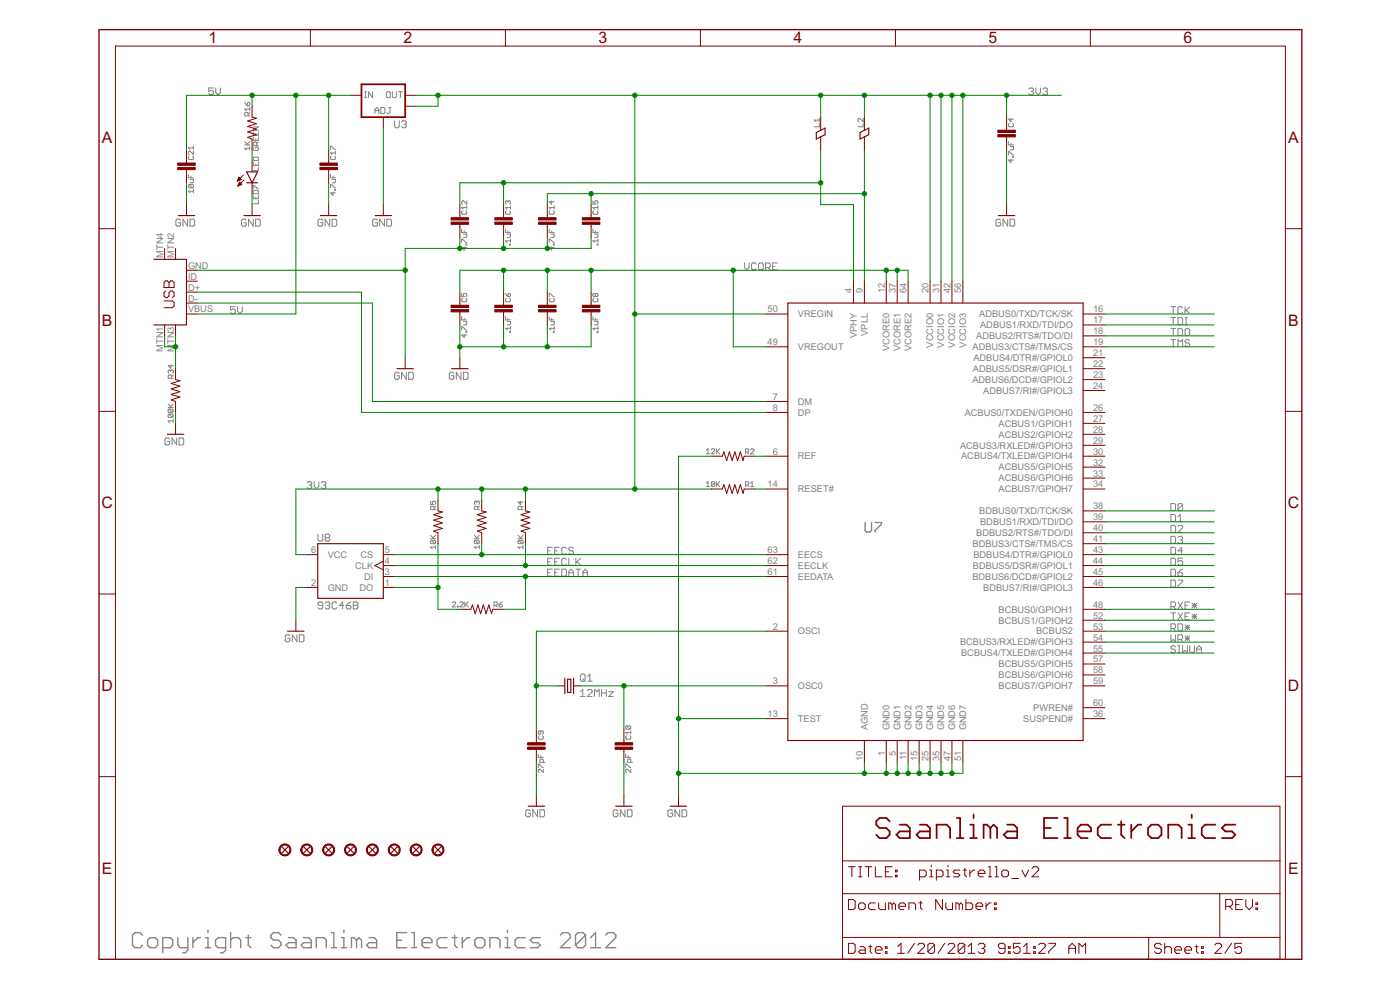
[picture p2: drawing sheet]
<svg xmlns="http://www.w3.org/2000/svg" width="420mm" height="297mm" viewBox="0 0 420 297" stroke-linecap="round" stroke-linejoin="round" font-family="sans-serif">
<g fill="none" stroke="#808080" stroke-width=".4">
<path d="M259.6 156.8v2.4l.5 .4h1l.5-.4v-2.4M262.6 156.8h2v.4l-2 2v.4M62.4 279.1v.7M69.2 279.8v4.6M99.4 279.8h.8v4.6M103.2 279.1v.7M122.1 279.8h-3v4.6h3M123.6 279.8h.8v4.6M152.3 279.1v.7M42.8 280.6l-.8-.8h-1.5l-.7 .8v3l.7 .8h1.5l.8-.8M45 281.3h1.6l.7 .8v1.5l-.7 .8h-1.6l-.7-.8v-1.5zM48.8 284.4h2.3l.7-.8v-1.5l-.7-.8h-2.3v4.6"/>
<path d="M53.4 281.3v2.3l.7 .8h2.3M56.4 281.3v3.8l-.8 .8h-.7M57.9 281.3v3.1M60.2 281.3h-.8l-1.5 1.5M61.7 284.4h1.5M61.7 281.3h.7v3.1M67.7 284.4h-2.3l-.7-.8v-1.5l.7-.8h2.3v3.8l-.7 .8h-.8M69.2 282.1l.8-.8h1.5l.7 .8v2.3M73.7 281.3h1.6M74.5 280.6v3l.8 .8M84.3 280.6l-.7-.8h-1.5l-.8 .8v.7l.8 .8h1.5l.7 .7v.8l-.7 .8h-1.5l-.8-.8M86.6 281.3h1.5l.8 .8v2.3h-2.3l-.8-.8 .8-.8h2.3"/>
<path d="M91.1 281.3h1.5l.8 .8v2.3h-2.3l-.7-.8 .7-.8h2.3M94.9 284.4v-3.1h2.3l.7 .8v2.3M99.4 284.4h1.5M102.5 284.4h1.5M102.5 281.3h.7v3.1M107 282.1l-.8-.8h-.7v3.1M107 282.1v2.3M107 282.1l.7-.8 .8 .8v2.3M110.8 281.3h1.5l.7 .8v2.3h-2.2l-.8-.8 .8-.8h2.2M119.1 282.1h1.5M123.6 284.4h1.5M126.6 282.8h3v-.7l-.7-.8h-1.5l-.8 .8v1.5l.8 .8h1.5"/>
<path d="M134.2 281.3h-2.3l-.7 .8v1.5l.7 .8h2.3M135.7 281.3h1.5M136.4 280.6v3l.8 .8M138.7 281.3v3.1M141 281.3h-.8l-1.5 1.5M142.5 282.1l.8-.8h1.5l.7 .8v1.5l-.7 .8h-1.5l-.8-.8zM147 284.4v-3.1h2.3l.8 .8v2.3M151.6 284.4h1.5M151.6 281.3h.7v3.1M157.6 281.3h-2.3l-.7 .8v1.5l.7 .8h2.3M162.1 281.3h-2.2l-.8 .8 .8 .7h1.5l.7 .8-.7 .8h-2.3M168.2 280.6l.7-.8h1.5l.8 .8v.7l-3 3.1h3"/>
<path d="M175.7 280.6l-.7-.8h-1.5l-.8 .8v3M175.7 280.6v3l-.7 .8h-1.5l-.8-.8M175.7 280.6l-3 3M177.2 284.4h3.1M177.2 281.3l1.6-1.5v4.6M181.8 280.6l.7-.8h1.5l.8 .8v.7l-3 3.1h3"/>
</g>
<g fill="none" stroke="#808080" stroke-width=".3">
<path d="M64 26.4h-1.4v1l.7-.3h.4l.3 .3v.7l-.3 .4h-.7l-.4-.4M64.7 26.4v1.4l.7 .7 .7-.7v-1.4M73.5 30.7l.7 1M74.2 31l.5-.3 .3 .3v.5l-.3 .2h-.5zM74.5 34.8v-.8l-.3-.3h-.5l-.2 .3v.8h1.5M75 32.2v1.1M75 33.7l-.5 .5M75 32.7h-1.5l.5 .6M76 39.6v1h1.5v-1M76 38.1h1.5l-1.5 1h1.5M109.4 29.3h.6M109.4 27.5h.6"/>
<path d="M109.7 27.5v1.8M111.8 27.5v1.8l-1.2-1.8v1.8M112.5 34.1v-1.2l.6-.6 .6 .6v1.2M112.5 33.2h1.2M114.3 32.3h.9l.3 .3v1.2l-.3 .3h-.9zM116 27.8l.2-.3h.6l.3 .3v1.2l-.3 .3h-.6l-.2-.3zM116.7 32.3h.6M117 32.3v1.5l-.3 .3-.6-.3M117.8 27.5v1.5l.2 .3h.7l.3-.3v-1.5M118.4 36.2v1.8l.4 .3h.7l.3-.3v-1.8M119.6 27.5h1.2M120.2 27.5v1.8"/>
<path d="M120.5 36.6l.4-.4h.7l.3 .4v.3l-.3 .4M121.2 37.3h.4M121.6 37.3l.3 .3v.4l-.3 .3h-.7l-.4-.3M245.9 37v1h-1.5M245.9 35.5v1M245.9 36h-1.5l.5 .5M259 37v1h-1.5M259 35.5v1l-1-1-.5 .3v.5l.3 .2M302.9 37l-.3 .3v.5l.3 .2h1l.2-.2-.2-.8M303.4 35.5v1l-.8-.7h1.5M308.7 26.7l.4-.3h.7l.4 .3v.4l-.4 .3M309.5 27.4h.3"/>
<path d="M309.8 27.4l.4 .4v.3l-.4 .4h-.7l-.4-.4M310.9 26.4v1.4l.7 .7 .7-.7v-1.4M313 26.7l.3-.3h.7l.4 .3v.4l-.4 .3M313.7 27.4h.3M314 27.4l.4 .4v.3l-.4 .4h-.7l-.3-.4M56.5 52.3v1h1.5M56.8 55.4h1l.2 .2v.5l-.2 .2M56.8 55.4l-.3 .2 .3 .7h1M56.8 46.9l-.3 .2 .3 .8h1l.2-.3v-.5l-.2-.2M56.8 55.4l1 .9M57 53.8h1v.8l-.2 .2h-.8M57.3 52.8v.5"/>
<path d="M58 57.4h-1.5l.5 .5M58 43.9v1M58 45.4v1l-1-1-.5 .2 .3 .8M58 56.9v1M58 44.4h-1.5l.5 .5M73.4 43.5h1.5M73.4 42.5l1 1M74.9 44.5h-1.5l.5 .5M74.9 44v1M74.9 42.5l-.7 .7M76 41.1v1h1.5v-1M76 47.4l.3-.3h1l.2 .3v.7h-1.5z"/>
<path d="M76 48.6v1.1h1.5v-1.1M76 58.6v1h1.5v-1M76 56.6v-1l1.5 1M76.3 57.1h1l.2 .3v.7h-1.5v-.7zM76.3 44.1l-.3 .3v.5l.3 .2h1l.2-.2v-.5l-.2-.3h-.5v.5M76.8 40.1v.5M76.8 41.6v.5M76.8 49.1v.6M76.8 59.1v.5M77 43.6v-.7l-.2-.3h-.5l-.3 .3v.7h1.5M77.5 50.2v1h-1.5M77.5 42.6l-.5 .5"/>
<path d="M99.2 44.9v-1l1.5 1M99.2 52.3v1h1.5M99.2 56.3v-.9l1.5 .9M99.4 46.9l-.2 .2v.5l.2 .3h1l.3-.3v-.5l-.3-.2M99.7 53.8h1v.8l-.3 .2h-.7M99.9 57.6v1l-.7-.7h1.5M99.9 52.8v.5M100.4 56.9h.3v.2h-.3zM100.7 45.4v1M100.7 45.9h-1.5l.5 .5M302.6 42.5v1h1.5M302.6 46.5v-1l1.5 1"/>
<path d="M303.1 44h1v.7l-.2 .3h-.8M303.4 47.8v1l-.8-.8h1.5M303.4 43v.5M303.9 47h.2v.3h-.2zM54.2 66.1l-.4-.3h-.7l-.3 .3v1.4l.3 .4h.7l.4-.4v-.7h-.7M56.3 65.8v2.1l-1.4-2.1v2.1M57 65.8h1.1l.3 .3v1.4l-.3 .4h-1.1zM73.9 66.1l-.4-.3h-.7l-.3 .3v1.4l.3 .4h.7l.4-.4v-.7h-.7M76 65.8v2.1l-1.4-2.1v2.1M76.7 65.8h1.1l.3 .3v1.4l-.3 .4h-1.1zM77.5 60.1v1.1h-1.5M96.9 66.1l-.4-.3h-.7l-.4 .3v1.4l.4 .4h.7l.4-.4v-.7h-.8"/>
<path d="M99 65.8v2.1l-1.4-2.1v2.1M99.7 65.8h1l.4 .3v1.4l-.4 .4h-1zM113.3 66.1l-.4-.3h-.7l-.4 .3v1.4l.4 .4h.7l.4-.4v-.7h-.7M115.4 65.8v2.1l-1.4-2.1v2.1M116.1 65.8h1l.4 .3v1.4l-.4 .4h-1zM138.6 68.7v1h1.5M138.6 72.7v-.9l1.5 .9M138.8 63.3l-.2 .2v.5l.2 .3h1l.3-.3v-.5l-.3-.2M139.1 70.2h1v.8l-.3 .2h-.7M139.3 69.2v.5M139.3 74v1l-.7-.7h1.5M139.8 73.3h.3v.2h-.3z"/>
<path d="M140.1 60.3v1l-1-1-.5 .2v.5l.2 .3M140.1 61.8v1M140.1 62.3h-1.5l.5 .5M151.7 68.7v1h1.5M151.9 63.3l-.2 .2 .2 .8h1.1l.2-.3v-.5l-.2-.2M152.2 70.2h1v.8l-.2 .2h-.8M152.4 60.5l.3-.2 .5 .2v.5l-.2 .3M152.4 60.5l-.2-.2-.5 .2v.5l.2 .3M152.4 60.5v.3M152.4 69.2v.5M153 73.3h.2v.2h-.2zM153.2 61.8v1"/>
<path d="M153.2 71.8v.9M153.2 72.3h-1.5l.5 .4M153.2 62.3h-1.5l.5 .5M164.8 68.7v1h1.5M164.8 72.7v-.9l1.5 .9M165.1 63.3l-.3 .2v.5l.3 .3h1l.2-.3v-.5l-.2-.2M165.3 70.2h1v.8l-.2 .2h-.8M165.6 60.3v1l-.8-.8h1.5M165.6 69.2v.5M165.6 74v1l-.8-.7h1.5M166.1 73.3h.2v.2h-.2zM166.3 61.8v1"/>
<path d="M166.3 62.3h-1.5l.5 .5M177.9 60.3v1h.8l-.2-.8 .2-.2h.5l.3 .2v.5l-.3 .3M177.9 68.7v1h1.6M178.2 63.3l-.3 .2v.5l.3 .3h1l.3-.3v-.5l-.3-.2M178.5 70.2h1v.8l-.3 .2h-.7M178.7 69.2v.5M179.2 73.3h.3v.2h-.3zM179.5 61.8v1M179.5 71.8v.9M179.5 72.3h-1.6l.6 .4M179.5 62.3h-1.6l.6 .5M223.4 78.9v1.4l.7 .7 .7-.7v-1.4"/>
<path d="M226.9 79.2l-.3-.3h-.7l-.3 .3v1.4l.3 .4h.7l.3-.4M228 78.9h.7l.4 .3v1.4l-.4 .4h-.7l-.4-.4v-1.4zM231.9 79.9h.7M233.3 78.9h-1.4v2.1h1.4M300.3 66.1l-.3-.3h-.7l-.4 .3v1.4l.4 .4h.7l.3-.4v-.7h-.7M302.4 65.8v2.1l-1.4-2.1v2.1M303.1 65.8h1.1l.3 .3v1.4l-.3 .4h-1.1zM70.6 92h-1.4v1.1l.7-.4h.4l.3 .4v.7l-.3 .3h-.7l-.4-.3M71.3 92v1.4l.7 .7 .7-.7v-1.4M138.6 88v1h.7l-.2-.5 .2-.5 .8 .3v.5l-.3 .2M138.6 95v1h1.5M138.6 99v-1l1.5 1"/>
<path d="M138.8 89.5l-.2 .3v.5l.2 .3h1l.3-.3v-.5l-.3-.3M139.1 96.5h1v.7l-.3 .3h-.7M139.3 95.5v.5M139.8 99.5h.3v.3h-.3zM151.7 95v1h1.5M151.7 88l.7 1M151.9 89.5l-.2 .3 .2 .8h1.1l.2-.3v-.5l-.2-.3M152.2 96.5h1v.7l-.2 .3h-.8M152.4 88.3l.6-.3 .2 .3v.5l-.2 .2h-.6zM152.4 95.5v.5M153 99.5h.2v.3h-.2zM153.2 98v1"/>
<path d="M153.2 98.5h-1.5l.5 .5M164.8 95v1h1.5M164.8 89v-1l1.5 1M165.1 89.5l-.3 .3v.5l.3 .3h1l.2-.3v-.5l-.2-.3M165.3 96.5h1v.7l-.2 .3h-.8M165.6 95.5v.5M166.1 99.5h.2v.3h-.2zM166.3 98.5h-1.5l.5 .5M166.3 98v1M177.9 95v1h1.6M178.2 89.5l-.3 .3v.5l.3 .3h1l.3-.3v-.5l-.3-.3M178.5 96.5h1v.7l-.3 .3h-.7"/>
<path d="M178.7 88.3l.2-.3 .6 .3v.5l-.3 .2-.5-.2M178.7 88.3l-.2-.3-.6 .3v.5l.3 .2 .5-.2M178.7 88.3v.5M178.7 95.5v.5M179.2 99.5h.3v.3h-.3zM179.5 98.5h-1.6l.6 .5M179.5 98v1M229.8 80.3h1l.4-.4v-.7l-.4-.3h-1v2.1M230.5 80.3l.7 .7M351.4 92h1.4M351.4 95.3h1.4M351.4 98.6h1.4"/>
<path d="M352.1 92v2.1M352.1 95.3v2.1M352.1 98.6v2.1M353.5 95.3h1.1l.3 .4v1.3l-.3 .4h-1.1zM353.5 98.6h1.1l.3 .3v1.4l-.3 .4h-1.1zM354.9 92.4l-.3-.4h-.7l-.4 .4v1.4l.4 .3h.7l.3-.3M355.6 92v2.1M355.6 95.3h.7M355.6 97.4h.7M356 98.6h.7l.3 .3v1.4l-.3 .4h-.7l-.4-.4v-1.4zM356 93.1l1 1M356 95.3v2.1"/>
<path d="M357 92l-1.4 1.4M51.2 111.3l.3-.3 .5 .3v.4l-.2 .3M51.2 111.3l-.2-.3-.5 .3v.4l.2 .3M51.2 109.5v1l-.7-.8h1.5M51.2 111.3v.2M51.5 113.5v-.7l-.3-.3h-.5l-.2 .3v.7h1.5M52 112.5l-.5 .5M119.8 112.1l-.3-.4h-.7l-.4 .4v1.4l.4 .3h.7l.3-.3v-.7h-.7M121.9 111.7v2.1l-1.4-2.1v2.1M122.6 111.7h1.1l.4 .4v1.4l-.4 .3h-1.1zM136.2 112.1l-.3-.4h-.7l-.4 .4v1.4l.4 .3h.7l.3-.3v-.7h-.7M138.3 111.7v2.1l-1.4-2.1v2.1"/>
<path d="M139.1 111.7h1l.4 .4v1.4l-.4 .3h-1zM139.3 100.3v1l-.7-.8h1.5M351.4 101.9h1.4M352.1 101.9v2.1M353.5 104v-2.1l.7 .7 .7-.7v2.1M357 102.2l-.3-.3h-.7l-.4 .7 .4 .3h.7l.3 .4v.3l-.3 .4h-.7l-.4-.4M50.5 122.2h1.5M50.5 121.2l1 1M50.7 122.7h1l.3 .3v.5l-.3 .3M50.7 124.2h1l.3 .3v.5l-.3 .3M50.7 124.2l-.2 .3v.5l.2 .3h1M50.7 122.7l-.2 .3v.5l.2 .3h1"/>
<path d="M50.7 124.2l1 1.1M50.7 122.7l1 1.1M50.9 131.7l-.3-.3h-.8l-.3 .3v1.4l.3 .4h.8l.3-.4v-.7h-.7M52 126.3h-1.5l.5 .5M52 125.8v1M52 121.2l-.8 .8M53 131.4v2.1l-1.4-2.1v2.1M53.7 131.4h1.1l.3 .3v1.4l-.3 .4h-1.1zM212 135.1l.5-.5v1.5M212 136.1h1M213.5 134.9l.2-.3h.5l.3 .3v.2l-1 1h1M215 134.6v1.5"/>
<path d="M215.2 135.4l.8 .7M216 134.6l-1 1.1M223.7 135.7h.8l.2-.3v-.5l-.2-.2h-.8v1.5M224.2 135.7l.5 .5M225.2 134.9l.3-.2h.5l.3 .2-1.1 1.3h1.1M92.2 144.9l.3-.4h.7l.4 .4v.3l-.4 .4M92.9 145.6h.3M93.2 145.6l.4 .3-.4 .7h-.7l-.3-.3M94.3 144.5v1.4l.7 .7 .7-.7v-1.4M96.4 144.9l.4-.4h.7l.3 .4v.3l-.3 .4M97.1 145.6h.4M97.5 145.6l.3 .3-.3 .7h-.7l-.4-.3"/>
<path d="M129.2 150.4v1h.8l-.2-.5 .2-.5h.5l.2 .2-.2 .8M130.3 152.9v-.8l-.3-.2-.8 .2v.8h1.5M130.7 151.9l-.4 .5M143.1 150.6l-.2-.2-.5 .2v.5l.2 .3M143.1 150.6l.3-.2 .5 .2v.5l-.3 .3M143.1 150.6v.3M143.4 152.9v-.8l-.3-.2-.7 .2v.8h1.5M143.9 151.9l-.5 .5M156.3 150.4v1l-.8-.8h1.5M156.5 152.9v-.8l-.2-.2-.8 .2v.8h1.5M157 151.9l-.5 .5M212 145l.5-.5v1.5"/>
<path d="M212 146h1M214.5 144.7v1.1l-.3 .2h-.5l-.2-.2M214.5 144.7l-.3-.2h-.5l-.2 .2v1.1M214.5 144.7l-1 1.1M215 144.5v1.5M215.2 145.2l.8 .8M216 144.5l-1 1M223.7 145.5h.8l.2-.2v-.5l-.2-.3h-.8v1.5M224.2 145.5l.5 .5M225.2 146h1.1M225.2 145l.5-.5v1.5M351.4 151.1h1.1l.3 .3v1.4l-.3 .4h-1.1z"/>
<path d="M351.4 154.4h1.1l.3 .3v1.4l-.3 .4h-1.1zM351.4 157.6h1.1l.3 .4v1.4l-.3 .3h-1.1zM353.5 158l.4-.4h.7l.3 .4v.3l-1.4 1.4h1.4M353.5 156.5h1.4M353.5 155.1l.7-.7v2.1M354.9 151.4l-.3-.3h-.7l-.4 .3v1.4M354.9 151.4v1.4l-.3 .4h-.7l-.4-.4M354.9 151.4l-1.4 1.4M95.4 160.3v1.7l.4 .4h.7l.4-.4v-1.7M97.9 161.3l-.3-.3v-.4l.3-.3h.7l.4 .3v.4l-.4 .3M97.9 161.3l-.3 .4v.3l.3 .4h.7l.4-.4v-.3l-.4-.4M97.9 161.3h.7"/>
<path d="M129.2 161.6h1.5M129.2 160.6l1 1M129.5 162.1l-.3 .3 .3 .7h1M129.5 162.1h1l.2 .3v.5l-.2 .2M129.5 162.1l1 1M130.7 164.1h-1.5l.5 .5M130.7 163.6v1M130.7 160.6l-.7 .8M142.3 161.6h1.5M142.3 160.6l1 1M142.6 162.1h1l.2 .3v.5l-.2 .2M142.6 162.1l-.3 .3v.5l.3 .2h1"/>
<path d="M142.6 162.1l1 1M143.8 164.1h-1.5l.5 .5M143.8 163.6v1M143.8 160.6l-.7 .8M155.5 161.6h1.5M155.5 160.6l1 1M155.7 162.1l-.2 .3v.5l.2 .2h1M155.7 162.1h1l.3 .3v.5l-.3 .2M155.7 162.1l1 1M157 164.1h-1.5l.5 .5M157 163.6v1M157 160.6l-.8 .8"/>
<path d="M164.4 165.3h.7M164.4 168.6h.7M164.4 171.8h.7M165.8 164.2h-1.4v2.1h1.4M165.8 167.5h-1.4v2.1h1.4M165.8 170.8h-1.4v2.1h1.4M166.5 165.3h.7M166.5 168.6h.7M166.5 171.8h.7M167.9 164.2h-1.4v2.1h1.4M167.9 167.5h-1.4v2.1h1.4M167.9 170.8h-1.4v2.1h1.4"/>
<path d="M168.6 170.8h1.1l.3 .3v1.4l-.3 .4h-1.1zM170 164.5l-.3-.3h-.8l-.3 .3v1.5l.3 .3h.8l.3-.3M170 167.8l-.3-.3h-.8l-.3 .3v1.4l.3 .4h.8l.3-.4M170.7 167.5v2.1h1.4M170.7 172.9v-1.4l.7-.7 .7 .7v1.4M170.7 171.8h1.4M172.1 164.5l-.4-.3h-.7l-.3 .3v.4l.3 .4h.7l.4 .3v.4l-.4 .3h-.7l-.3-.3M172.8 167.5v2.1M172.8 170.8h1.4M173.2 168.6l1 1M173.5 170.8v2.1M174.2 167.5l-1.4 1.4"/>
<path d="M174.9 171.8h1.4M174.9 172.9v-1.4l.7-.7 .7 .7v1.4M351.4 164.2h1.1l.3 .3v1.5l-.3 .3h-1.1zM351.4 167.5h1.1l.3 .3v1.4l-.3 .4h-1.1zM351.4 170.8h1.1l.3 .3v1.4l-.3 .4h-1.1zM351.4 160.9h1.1l.3 .4v1.4l-.3 .3h-1.1zM351.4 174.1h1.1l.3 .3v1.4l-.3 .3h-1.1zM353.5 171.8h1.1l.3 .4v.3l-.3 .4h-.7l-.4-.4zM353.5 174.1h1.4v.3l-1.4 1.4v.3M353.5 161.3l.4-.4h.7l.3 .4v.3l-.3 .4M354.2 162h.4M354.6 162l.3 .3v.4l-.3 .3h-.7l-.4-.3"/>
<path d="M354.9 165.3h-1.4l1.1-1.1v2.1M354.9 167.5h-1.4v1.1l.7-.4h.4l.3 .4v.6l-.3 .4h-.7l-.4-.4M354.9 170.8l-.7 .3-.7 .7M87 190.8l-.3-.3h-.7l-.4 .3v1.4l.4 .4h.7l.3-.4v-.7h-.7M89.1 190.5v2.1l-1.4-2.1v2.1M89.8 190.5h1.1l.3 .3v1.4l-.3 .4h-1.1zM96.9 181.7h-1.1l-.4-.4v-.3l.4-.4h.7l.4 .4v1.4l-.4 .3h-.7l-.4-.3M97.6 181l.3-.4h.7l.4 .4-.4 .7M98.3 181.7h.3M98.6 181.7l.4 .3v.4l-.4 .3h-.7l-.3-.3M101.1 181l-.4-.4h-.7l-.3 .4v1.4l.3 .3h.7l.4-.3M103.2 181.7h-1.4l1-1.1v2.1"/>
<path d="M103.9 181.7h1.1l.3 .3v.4l-.3 .3h-.7l-.4-.3zM105.3 180.6l-1.4 1.1M106 180.6h1.1l.3 .4-.3 .7 .3 .3v.4l-.3 .3h-1.1zM106 181.7h1.1M135.7 180.8l.3-.2 .8 .2v.3l-1.1 1h1.1M137.2 181.8h.3v.3h-.3zM138 180.8l.3-.2 .7 .2v.3l-1 1h1M139.5 180.6v1.5M139.8 181.3l.7 .8M140.5 180.6l-1 1M148.3 181.6h.7l.2-.2v-.5l-.2-.3h-.7v1.5M148.8 181.6l.4 .5"/>
<path d="M149.8 181.4h.7l.3 .5-.8 .2-.2-.2zM150.8 180.6l-1 .8M351.4 182h1.1l.3-.3v-.7l-.3-.4h-1.1v2.1M351.4 188.6h1.1l.3-.4v-.7l-.3-.3h-1.1v2.1M351.4 190.5v2.1l.7-.7 .7 .7v-2.1M351.4 183.9h1.4M352.1 183.9v2.1M352.1 182l.7 .7M352.1 188.6l.7 .7M352.8 194.1l-.3-.4h-.8l-.3 .7 .3 .4h.8l.3 .3v.4l-.3 .3h-.8l-.3-.3M353.5 191.9h1.1l.3-.4v-.7l-.3-.3h-1.1v2.1M353.5 187.2h1.1l.3 .3v1.4l-.3 .4h-1.1z"/>
<path d="M353.5 180.6l1.4 2.1M353.5 183.9l1.4 2.1M353.5 193.7h.7M353.5 195.8h.7M353.9 193.7v2.1M354.2 191.9l.7 .7M354.9 193.7v2.1l.7-.7 .7 .7v-2.1M354.9 180.6l-1.4 2.1M354.9 183.9l-1.4 2.1M355.6 181.7h.7M355.6 191.5h1.4M355.6 185h.7"/>
<path d="M355.6 187.5l1.4 1.4M355.6 188.2h1.4M355.6 190.8l1.4 1.4M356.3 187.5v1.4M356.3 190.8v1.4M357 180.6h-1.4v2.1M357 183.9h-1.4v2.1h1.4M357 193.7v1.8l.4 .3h.7l.4-.3v-1.8M357 187.5l-1.4 1.4M357 190.8l-1.4 1.4M357.8 181.7h1.4M357.8 181l1.4 1.4"/>
<path d="M357.8 185h1.4M357.8 184.3l1.4 1.4M358.5 181v1.4M358.5 184.3v1.4M359.2 181l-1.4 1.4M359.2 184.3l-1.4 1.4M359.2 194.8h1.4M359.2 195.8v-1.4l.7-.7 .7 .7v1.4M162.3 219.3v.7l-.3 .3-.5-.3v-.5l.3-.2h1l.2 .2v.5l-.2 .3M174.2 207.6l.7-.7v2.1M174.2 209h1.4M174.6 202.3h.7l.3 .3v1.4l-.3 .4h-.7l-.4-.4v-1.4z"/>
<path d="M174.9 203.7l.7 .7M176.3 207.2l.4-.3h.7l.3 .3v.4l-1.4 1.4h1.4M176.3 204.4h1.4M176.3 203l.7-.7v2.1M178.4 209v-2.1l.7 .7 .7-.7v2.1M180.6 206.9v2.1M180.6 207.9h1.3M181.9 206.9v2.1M182.7 207.6h1.4l-1.4 1.4h1.4M188 217.8h1l.3 .2v.5l-.3 .3M188 217.8l-.2 .2v.5l.2 .3h1M188 217.8l1 1"/>
<path d="M189.3 219.3v1M189.3 219.8h-1.5l.5 .5M161.5 226.3v.9h1.5M161.5 230.3v-1l1.5 1M161.8 220.8l-.3 .2v.6l.3 .2h1l.2-.2v-.6l-.2-.2M162.3 226.7v.5M163 228.8v-.8l-.2-.2h-.5l-.3 .2v.8h1.6M163 230.8v1l-1-1-.5 .2v.5l.3 .3M187.8 230.3v-1l1.5 1M187.8 226.3v.9h1.5M188 220.8l-.2 .2v.6l.2 .2h1l.3-.2v-.6l-.3-.2M188.6 226.7v.5"/>
<path d="M189.3 230.8v1l-1-1-.5 .2v.5l.2 .3M189.3 228.8v-.8l-.3-.2h-.4l-.3 .2v.8h1.5M159.2 243.3l-.3-.3h-.7l-.4 .3v1.4l.4 .4h.7l.3-.4v-.7h-.7M161.3 243v2.1l-1.4-2.1v2.1M162 243h1.1l.3 .3v1.4l-.3 .4h-1.1zM185.4 243.3l-.3-.3h-.7l-.4 .3v1.4l.4 .4h.7l.3-.4v-.7h-.7M187.6 243v2.1l-1.4-2.1v2.1M188.3 243h1l.4 .3v1.4l-.4 .4h-1zM201.9 243.3l-.4-.3h-.7l-.4 .3v1.4l.4 .4h.7l.4-.4v-.7h-.8M204 243v2.1l-1.4-2.1v2.1M204.7 243h1l.4 .3v1.4l-.4 .4h-1z"/>
</g>
<g fill="none" stroke="#800000" stroke-width=".53">
<path d="M108.5 25.3h13.1v9.9h-13.1zM267 246.4l-1-1h-2l-1 1v1l1 1h2l1 1v1.1l-1 1h-2l-1-1M270 247.4h2l1 1v3.1h-3l-1-1 1-1.1h3M276.1 247.4h2l1 1v3.1h-3l-1-1 1-1.1h3M281.1 251.5v-4.1h3l1 1v3.1M287.1 245.4h1v6.1M287.1 251.5h2.1M291.2 251.5h2M291.2 247.4h1v4.1M292.2 244.4v1M297.2 248.4l-1-1h-1v4.1M297.2 248.4v3.1"/>
<path d="M297.2 248.4l1-1 1 1v3.1M302.3 247.4h2l1 1v3.1h-3l-1.1-1 1.1-1.1h3M313.3 248.4h2M317.4 245.4h-4.1v6.1h4.1M319.4 245.4h1v6.1M319.4 251.5h2M323.4 249.4h4v-1l-1-1h-2l-1 1v2.1l1 1h2M333.5 247.4h-3l-1.1 1v2.1l1.1 1h3M335.5 247.4h2M336.5 246.4v4.1l1 1M339.5 247.4v4.1M342.5 247.4h-1l-2 2"/>
<path d="M344.6 248.4l1-1h2l1 1v2.1l-1 1h-2l-1-1zM350.6 251.5v-4.1h3l1 1v3.1M356.6 251.5h2M356.6 247.4h1.1v4.1M357.7 244.4v1M364.7 247.4h-3l-1 1v2.1l1 1h3M370.7 247.4h-3l-1 1 1 1h2l1 1.1-1 1h-3"/>
</g>
<g fill="none" stroke="#800000" stroke-width=".34">
<path d="M245 39.8l2.6-1.4v2l-2.6 1.3zM258.1 39.8l2.6-1.4v2l-2.6 1.3zM74 51.6h3.3l-1.7 3.2zM74 54.8h3.3M46.1 77.8h9.9v19.7h-9.9M53.5 64.7h4.9M73.2 64.7h4.9M96.2 64.7h4.9M112.6 64.7h4.9M299.6 64.7h4.9M236.5 90.9h88.6v131.3h-88.6zM119.1 110.6h5"/>
<path d="M135.6 110.6h4.9M50.2 130.3h5M95.4 163.1h19.6v16.4h-19.6zM86.3 189.4h4.9M169.5 203.5v4.6M170.3 203.8h1v4h-1zM172.1 203.5v4.6M84.5 254l2 2M86.5 254l-2 2M91.1 254l1.9 2M93 254l-1.9 2M97.6 254l2 2"/>
<path d="M99.6 254l-2 2M104.2 254l2 2M106.2 254l-2 2M110.8 254l1.9 2M112.7 254l-1.9 2M117.3 254l2 2M119.3 254l-2 2M123.9 254l2 2M125.9 254l-2 2M130.5 254l1.9 2M132.4 254l-1.9 2M158.5 241.9h4.9"/>
<path d="M184.8 241.9h4.9M201.2 241.9h4.9"/>
</g>
<g fill="none" stroke="#800000" stroke-width=".3">
<path d="M93.2 8.9v4.9M151.7 8.9v4.9M210.2 8.9v4.9M268.7 8.9v4.9M327.2 8.9v4.9M75.6 31.9v3.3l1.4 .3-2.7 .8 2.7 .8-2.7 .8 2.7 .9-2.7 .8 2.7 .8-2.7 .8 1.3 .5v3.3M105.2 28.6h3.3M115 35.2v3.2M121.6 28.6h3.3M121.6 31.9h3.3M246.3 35.2v3.9M259.4 35.2v3.9"/>
<path d="M302.1 35.2v3.9M56 45v3.9M56 50.9v3.9M71.2 54.3h.1M71.3 54.1h.4M71.4 54h.7M71.4 55.8h.1M71.5 53.8h.8M71.5 55.6h.3M71.5 53.7h.7M71.5 55.5h.7M71.6 53.5h.4"/>
<path d="M71.6 55.3h.9M71.7 53.3h.1M71.7 55.1h.6M71.7 53.2l.7 .6-1.2 .6zM71.8 55h.4M71.8 54.8h.2M72.5 55.3l-.6-.6-.5 1.1M72.5 55.3l-1.1 .5M73 52.5l-1.8 1.9M73.2 54l-1.8 1.8M75.6 48.3v3.3M75.6 54.8v3.3"/>
<path d="M98.6 45v3.9M98.6 50.9v3.9M246.3 41.1v3.9M259.4 41.1v3.9M302.1 41.1v3.9M29.7 68.6h4.9M49.4 74.5v3.3M52.7 74.5v3.3M56 61.4v3.3M75.6 61.4v3.3M98.6 61.4v3.3M115 61.4v3.3"/>
<path d="M138 61.4v3.9M138 67.3v3.9M151.1 61.4v3.9M151.1 67.3v3.9M164.3 61.4v3.9M164.3 67.3v3.9M177.4 61.4v3.9M177.4 67.3v3.9M302.1 61.4v3.3M385.8 68.6h4.9M49.2 90.3h2.5l.5 .5v1l-.5 .5h-2.5M49.2 84.8l.5-.5h.5l.5 .5 .5-.5h.5l.5 .5v1.5h-3z"/>
<path d="M49.4 97.5v3.3M49.7 87.3l-.5 .5v1l.5 .5h.5l.5-.5v-1l.5-.5h.5l.5 .5v1l-.5 .5M50.7 84.8v1.5M52.7 97.5v3.3M56 94.2h3.2M56 87.7h3.2M56 90.9h3.2M56 81.1h3.2M56 84.4h3.2M138 87.7v3.9M138 93.6v3.9M151.1 87.7v3.9"/>
<path d="M151.1 93.6v3.9M164.3 87.7v3.9M164.3 93.6v3.9M177.4 87.7v3.9M177.4 93.6v3.9M229.9 94.2h6.6M256.1 84.4v6.5M259.4 84.4v6.5M266 84.4v6.5M269.3 84.4v6.5M272.5 84.4v6.5M279.1 84.4v6.5"/>
<path d="M282.4 84.4v6.5M285.7 84.4v6.5M289 84.4v6.5M325.1 94.2h6.5M325.1 97.5h6.5M52.7 110.6v3.3l1.3 .3-2.6 .9 2.6 .8-2.6 .8 2.6 .8-2.6 .8 2.6 .8-2.6 .9 1.3 .5v3.2M121.6 107.3v3.3M138 107.3v3.3M229.9 104.1h6.6M325.1 100.8h6.5M325.1 104.1h6.5M325.1 107.3h6.5"/>
<path d="M325.1 110.6h6.5M325.1 113.9h6.5M325.1 117.2h6.5M29.7 123.4h4.9M52.7 127v3.3M213.5 136.9h3.3l.5-1.3 .8 2.6 .8-2.6 .8 2.6 .8-2.6 .9 2.6 .8-2.6 .8 2.6 .3-1.3h3.3M229.9 123.7h6.6M229.9 136.9h6.6M229.9 120.5h6.6M325.1 123.7h6.5M325.1 127h6.5M325.1 130.3h6.5"/>
<path d="M325.1 133.6h6.5M325.1 136.9h6.5M385.8 123.4h4.9M131.4 150v3.3l1.4 .3-2.7 .8 2.7 .9-2.7 .8 2.7 .8-2.7 .8 2.7 .8-2.7 .9 1.3 .5v3.2M144.6 150v3.3l1.3 .3-2.6 .8 2.6 .9-2.6 .8 2.6 .8-2.6 .8 2.6 .8-2.6 .9 1.3 .5v3.2M157.7 150v3.3l1.3 .3-2.6 .8 2.6 .9-2.6 .8 2.6 .8-2.6 .8 2.6 .8-2.6 .9 1.3 .5v3.2M213.5 146.7h3.3l.5-1.3 .8 2.6 .8-2.6 .8 2.6 .8-2.6 .9 2.6 .8-2.6 .8 2.6 .3-1.3h3.3M229.9 146.7h6.6M325.1 140.2h6.5M325.1 143.4h6.5M325.1 146.7h6.5M325.1 153.3h6.5"/>
<path d="M325.1 156.6h6.5M325.1 159.9h6.5M29.7 178.2h4.9M92.1 166.4h3.3M92.1 176.3h3.3M115 166.4h3.3M115 169.7h3.3M115 173h3.3M115 176.3h3.3M115 168.4l-2.5 1.3 2.5 1.3M229.9 166.4h6.6M229.9 169.7h6.6"/>
<path d="M229.9 173h6.6M325.1 163.1h6.5M325.1 166.4h6.5M325.1 169.7h6.5M325.1 173h6.5M325.1 176.3h6.5M385.8 178.2h4.9M88.8 186.1v3.3M138 182.8h3.3l.5-1.3 .8 2.6 .8-2.6 .9 2.6 .8-2.6 .8 2.6 .8-2.6 .8 2.6 .3-1.3h3.3M229.9 189.4h6.6M325.1 182.8h6.5M325.1 186.1h6.5"/>
<path d="M325.1 189.4h6.5M325.1 192.7h6.5M325.1 195.9h6.5M325.1 199.2h6.5M161 218.9v3.9M167.5 205.8h2M172.1 205.8h2M187.2 218.9v3.9M229.9 205.8h6.6M229.9 215.6h6.6M325.1 202.5h6.5M325.1 205.8h6.5"/>
<path d="M325.1 212.3h6.5M325.1 215.6h6.5M29.7 233h4.9M161 224.8v3.9M161 238.6v3.3M187.2 224.8v3.9M187.2 238.6v3.3M203.6 238.6v3.3M259.4 222.2v6.5M266 222.2v6.5M269.3 222.2v6.5M272.5 222.2v6.5"/>
<path d="M275.8 222.2v6.5M279.1 222.2v6.5M282.4 222.2v6.5M285.7 222.2v6.5M289 222.2v6.5M385.8 233h4.9M252.9 241.9h131.2v45.9h-131.2zM252.9 258.3h131.2M279.5 259.6v.5M284.5 259.6v.5M252.9 268.1h131.2M254.6 269.9h1.5l.5 .5v2l-.5 .5h-1.5z"/>
<path d="M254.6 260.1h2M255.7 260.1v3M257.7 271.4l.5-.5h1l.5 .5v1l-.5 .5h-1l-.5-.5zM257.7 260.1h1M257.7 263.1h1M258.2 260.1v3M259.7 260.1h2M260.7 260.1v3M262.7 260.1v3h2M262.7 270.9h-1.5l-.5 .5v1l.5 .5h1.5M263.7 270.9v1.5l.5 .5h1.5v-2M265.7 261.6h1"/>
<path d="M267.7 271.4l.5-.5 .5 .5v1.5M267.7 260.1h-2v3h2M267.7 271.4l-.5-.5h-.5v2M267.7 271.4v1.5M268.7 261.1h.5v.5h-.5zM268.7 262.6h.5v.5h-.5zM269.7 271.9h2.1v-.5l-.5-.5h-1l-.6 .5v1l.6 .5h1M272.8 272.9v-2h1.5l.5 .5v1.5M275.8 270.9h1M276 263.1h1.5l.5-.5v-1l-.5-.5h-1.5v3M276.3 270.4v2l.5 .5M279 263.1h1"/>
<path d="M279 261.1h.5v2M281 263.1h1.5l.5-.5v-1l-.5-.5h-1.5v3M282.8 269.9v3l-2-3v3M283.8 270.9v1.5l.6 .5h1.5v-2M284 263.1h1M284 261.1h.5v2M287.9 271.4l-.5-.5h-.5v2M287.9 271.4v1.5M287.9 271.4l.5-.5 .5 .5v1.5M288.1 261.1h-1.6l-.5 .5 .5 .5h1l.6 .5-.6 .5h-1.5M289.1 261.1h1M289.6 260.6v2l.5 .5"/>
<path d="M289.9 269.9v3h1.5l.5-.5v-1l-.5-.5h-1.5M291.1 261.1v2M292.6 261.1h-.5l-1 1M292.9 271.9h2v-.5l-.5-.5h-1l-.5 .5v1l.5 .5h1M293.6 262.1h2v-.5l-.5-.5h-1l-.5 .5v1l.5 .5h1M295.9 270.9v2M296.6 260.1h.5v3M296.6 263.1h1M297.4 270.9h-.5l-1 1M298.4 272.4h.6v.5h-.6zM298.4 270.9h.6v.5h-.6zM298.6 260.1h.5v3"/>
<path d="M298.6 263.1h1M301.1 261.1h1.1l.5 .5v1l-.5 .5h-1.1l-.4-.5v-1zM303.7 263.6h2M306.7 261.1l1 2 1-2M309.7 260.6l.5-.5h1l.5 .5v.5l-2 2h2M366.1 268.1v13.2M367.9 271.9h1.5l.5-.5v-1l-.5-.5h-1.5v3M368.9 271.9l1 1M370.9 271.4h1M372.9 269.9h-2v3h2M373.9 269.9v2l1 1 1-1v-2M376.9 272.4h.5v.5h-.5z"/>
<path d="M376.9 270.9h.5v.5h-.5zM34.6 287.8v-274h351.2v274M252.9 281.3h131.2M254.6 283h1.5l.5 .5v2l-.5 .5h-1.5zM258.2 284h1l.5 .5v1.5h-1.5l-.5-.5 .5-.4h1.5M260.7 284h1M261.2 283.5v2l.5 .5M262.7 285.1h2v-.6l-.5-.5h-1l-.5 .5v1l.5 .5h1M265.7 285.5h.5v.5h-.5zM265.7 284h.5v.5h-.5zM269.4 286h2M269.4 284l1-1v3"/>
<path d="M274.4 283l-2 3M275.4 283.5l.5-.5h1.1l.5 .5v.5l-2.1 2h2.1M280.5 283.5v2l-.5 .5h-1l-.5-.5M280.5 283.5l-.5-.5h-1l-.5 .5v2M280.5 283.5l-2 2M283.5 283l-2 3M284.5 283.5l.5-.5h1l.5 .5v.5l-2 2h2M289.5 283.5v2l-.4 .5h-1.1l-.5-.5M289.5 283.5l-.4-.5h-1.1l-.5 .5v2M289.5 283.5l-2 2M290.6 286h2M290.6 284l.9-1v3"/>
<path d="M293.6 283.5l.5-.5h1l.5 .5v.5l-.5 .5M294.6 284.5h.5M295.1 284.5l.5 .6v.4l-.5 .5h-1l-.5-.5M301.6 284.5h-1.5l-.5-.5v-.5l.5-.5h1l.5 .5v2l-.5 .5h-1l-.5-.5M302.6 285.5h.5v.5h-.5zM302.6 284h.5v.5h-.5zM306.2 283h-2.1v1.5l1.1-.5h.5l.5 .5v1l-.5 .5h-1l-.6-.5M307.2 286h2M307.2 284l1-1v3M310.2 285.5h.5v.5h-.5zM310.2 284h.5v.5h-.5zM311.7 283.5l.5-.5h1l.5 .5v.5l-2 2h2"/>
<path d="M314.7 283h2v.5l-2 2v.5M320.8 284.5h2M320.8 286v-2l1-1 1 1v2M323.8 286v-3l1 1 1-1v3M344.7 281.3v6.5M348.5 283.5l-.5-.5h-1l-.5 .5v.5l.5 .5h1l.5 .6v.4l-.5 .5h-1l-.5-.5M349.5 284.5l.5-.5h1l.6 .5v1.5M349.5 283v3M352.6 285.1h2v-.6l-.5-.5h-1l-.5 .5v1l.5 .5h1M355.6 285.1h2v-.6l-.5-.5h-1l-.5 .5v1l.5 .5h1M358.6 284h1M359.1 283.5v2l.5 .5"/>
<path d="M360.6 285.5h.5v.5h-.5zM360.6 284h.5v.5h-.5zM364.6 283.5l.5-.5h1l.5 .5v.5l-2 2h2M369.6 283l-2 3M372.6 283h-2v1.5l1-.5h.5l.5 .5v1l-.5 .5h-1l-.5-.5"/>
</g>
<g fill="#800000" stroke="#800000" stroke-width=".3">
<path d="M299.5 40.4h5.2v.7h-5.2z"/>
<path d="M299.5 39.1h5.2v.7h-5.2z"/>
<path d="M135.4 92.9h5.2v.7h-5.2z"/>
<path d="M135.4 91.6h5.2v.7h-5.2z"/>
<path d="M148.5 92.9h5.3v.7h-5.3z"/>
<path d="M148.5 91.6h5.3v.7h-5.3z"/>
<path d="M161.6 92.9h5.3v.7h-5.3z"/>
<path d="M161.6 91.6h5.3v.7h-5.3z"/>
<path d="M174.8 92.9h5.2v.7h-5.2z"/>
<path d="M174.8 91.6h5.2v.7h-5.2z"/>
<path d="M158.3 224.2h5.3v.6h-5.3z"/>
<path d="M158.3 222.8h5.3v.7h-5.3z"/>
<path d="M184.6 224.2h5.3v.6h-5.3z"/>
<path d="M184.6 222.8h5.3v.7h-5.3z"/>
<path d="M135.4 66.6h5.2v.7h-5.2z"/>
<path d="M135.4 65.3h5.2v.7h-5.2z"/>
<path d="M148.5 66.6h5.3v.7h-5.3z"/>
<path d="M148.5 65.3h5.3v.7h-5.3z"/>
<path d="M161.6 66.6h5.3v.7h-5.3z"/>
<path d="M161.6 65.3h5.3v.7h-5.3z"/>
<path d="M174.8 66.6h5.2v.7h-5.2z"/>
<path d="M174.8 65.3h5.2v.7h-5.2z"/>
<path d="M96 50.2h5.3v.7h-5.3z"/>
<path d="M96 48.9h5.3v.7h-5.3z"/>
<path d="M53.3 50.2h5.3v.7h-5.3z"/>
<path d="M53.3 48.9h5.3v.7h-5.3z"/>
</g>
<path d="M29.7 8.9h361v278.9h-361z" fill="none" stroke="#800000" stroke-width=".4"/>
<g fill="#800000" stroke="#800000" stroke-width=".3">
<path d="M84.4 253.6a1.81 1.81 0 0 1 2.7 .6 1.81 1.81 0 0 1-1.2 2.6 1.81 1.81 0 0 1-2.2-1.8h.3a1.48 1.48 0 0 1 2.1-1.4 1.48 1.48 0 0 1 .4 2.5 1.48 1.48 0 0 1-2.4-.8l-.1-.3h-.3v-.4z" fill-rule="evenodd"/>
<path d="M90.9 253.6a1.81 1.81 0 0 1 2.8 .6 1.81 1.81 0 0 1-1.2 2.6 1.81 1.81 0 0 1-2.2-1.8h.3a1.48 1.48 0 0 1 2.1-1.4 1.48 1.48 0 0 1 .3 2.5 1.48 1.48 0 0 1-2.4-.8v-.3h-.3v-.4z" fill-rule="evenodd"/>
<path d="M97.2 253.9a1.81 1.81 0 0 1 2.9 .1 1.81 1.81 0 0 1-1 2.8 1.81 1.81 0 0 1-2.3-1.8h.4a1.48 1.48 0 0 1 2-1.4 1.48 1.48 0 0 1 .4 2.5 1.48 1.48 0 0 1-2.4-.8v-.3h-.4z" fill-rule="evenodd"/>
<path d="M103.8 253.9a1.8 1.8 0 0 1 2.9 .1 1.8 1.8 0 0 1-1 2.7 1.8 1.8 0 0 1-2.3-1.7h.3a1.48 1.48 0 0 1 2.1-1.4 1.48 1.48 0 0 1 .3 2.5 1.48 1.48 0 0 1-2.3-.8l-.1-.3h-.3z" fill-rule="evenodd"/>
<path d="M110.3 253.9a1.8 1.8 0 0 1 2.9 .1 1.8 1.8 0 0 1-.9 2.7 1.8 1.8 0 0 1-2.3-1.7h.3a1.48 1.48 0 0 1 2.1-1.4 1.48 1.48 0 0 1 .3 2.5 1.48 1.48 0 0 1-2.4-.8v-.3h-.3z" fill-rule="evenodd"/>
<path d="M116.9 253.9a1.8 1.8 0 0 1 2.9 .1 1.8 1.8 0 0 1-.9 2.7 1.8 1.8 0 0 1-2.4-1.7h.3a1.48 1.48 0 0 1 2.1-1.4 1.48 1.48 0 0 1 .4 2.5 1.48 1.48 0 0 1-2.4-.8l-.1-.3h-.3z" fill-rule="evenodd"/>
<path d="M123.5 253.9a1.8 1.8 0 0 1 2.9 .1 1.8 1.8 0 0 1-1 2.7 1.8 1.8 0 0 1-2.3-1.7h.3a1.48 1.48 0 0 1 2.1-1.4 1.48 1.48 0 0 1 .3 2.5 1.48 1.48 0 0 1-2.4-.8v-.3h-.3z" fill-rule="evenodd"/>
<path d="M130 253.9a1.8 1.8 0 0 1 2.9 .1 1.8 1.8 0 0 1-.9 2.7 1.8 1.8 0 0 1-2.4-1.7h.4a1.48 1.48 0 0 1 2.1-1.4 1.48 1.48 0 0 1 .3 2.5 1.48 1.48 0 0 1-2.4-.8v-.3h-.4z" fill-rule="evenodd"/>
</g>
<g fill="none" stroke="#008000" stroke-width=".3">
<path d="M75.6 28.6v3.3M88.8 28.6v65.6h-29.6M98.6 28.6v16.4M105.2 28.6h-49.2v16.4M115 38.4v23M124.9 28.6h193.6M131.4 28.6v3.3h-6.5M190.5 28.6v118.1M246.3 28.6v6.6M259.4 28.6v6.6M279.1 28.6v55.8M282.4 28.6v55.8"/>
<path d="M285.7 28.6v55.8M289 28.6v55.8M302.1 28.6v6.6M56 54.8v6.6M75.6 45v3.3M75.6 58.1v3.3M98.6 54.8v6.6M151.1 54.8v6.6M177.4 58.1v3.3M246.3 54.8h-108.3v6.6M246.3 45v16.4h9.8v23M259.4 45v39.4"/>
<path d="M259.4 58.1h-95.1v3.3M302.1 45v16.4M138 71.2v3.3M151.1 71.2v3.3M164.3 71.2v3.3M177.4 71.2v3.3h-55.8v32.8M59.2 81.1h62.4M59.2 90.9h52.6v29.6h118.1M59.2 87.7h49.3v36h121.4M138 97.5v9.8M151.1 81.1v6.6M151.1 97.5v6.6"/>
<path d="M164.3 81.1v6.6M164.3 97.5v6.6M177.4 97.5v6.6h-39.4M177.4 81.1v6.6M190.5 94.2h39.4M220 81.1v23h9.9M266 81.1v3.3M269.3 81.1v3.3M272.5 84.4v-3.3h-134.5v6.6M331.6 94.2h32.8M331.6 97.5h32.8M49.4 100.8v3.3h3.3"/>
<path d="M52.7 100.8v9.8M331.6 104.1h32.8M331.6 100.8h32.8M52.7 123.7v3.3M213.5 136.9h-9.9v101.7M226.6 136.9h3.3M131.4 146.7v3.3M144.6 146.7v3.3M157.7 146.7v3.3M213.5 146.7h-124.7v19.7h3.3M226.6 146.7h3.3M331.6 153.3h32.8"/>
<path d="M331.6 156.6h32.8M331.6 159.9h32.8M92.1 176.3h-3.3v9.8M118.3 176.3h13.1M118.3 166.4h111.6M118.3 169.7h111.6M118.3 173h111.6M131.4 163.1v19.7h6.6M144.6 163.1v3.3M157.7 163.1v6.6M157.7 173v9.8h-6.6M331.6 176.3h32.8"/>
<path d="M331.6 166.4h32.8M331.6 169.7h32.8M331.6 173h32.8M331.6 163.1h32.8M229.9 189.4h-68.9v29.5M331.6 189.4h32.8M331.6 182.8h32.8M331.6 186.1h32.8M331.6 192.7h32.8M331.6 195.9h32.8M161 205.8h6.5M174.1 205.8h55.8"/>
<path d="M187.2 205.8v13.1M203.6 215.6h26.3M161 228.7v9.9M187.2 228.7v9.9M259.4 228.7v3.3M266 228.7v3.3M269.3 228.7v3.3M272.5 228.7v3.3M275.8 228.7v3.3M279.1 228.7v3.3M282.4 228.7v3.3M285.7 228.7v3.3"/>
<path d="M289 228.7v3.3h-85.4"/>
</g>
<g fill="#008000" stroke="#008000" stroke-width=".3">
<circle cx="203.6" cy="232" r=".66"/>
<circle cx="266" cy="232" r=".66"/>
<circle cx="269.3" cy="232" r=".66"/>
<circle cx="272.5" cy="232" r=".66"/>
<circle cx="275.8" cy="232" r=".66"/>
<circle cx="279.1" cy="232" r=".66"/>
<circle cx="282.4" cy="232" r=".66"/>
<circle cx="285.7" cy="232" r=".66"/>
<circle cx="259.4" cy="232" r=".66"/>
<circle cx="203.6" cy="215.6" r=".66"/>
<circle cx="138" cy="104.1" r=".66"/>
<circle cx="151.1" cy="104.1" r=".66"/>
<circle cx="164.3" cy="104.1" r=".66"/>
<circle cx="121.6" cy="81.1" r=".66"/>
<circle cx="138" cy="74.5" r=".66"/>
<circle cx="151.1" cy="74.5" r=".66"/>
<circle cx="164.3" cy="74.5" r=".66"/>
<circle cx="144.6" cy="146.7" r=".66"/>
<circle cx="131.4" cy="146.7" r=".66"/>
<circle cx="302.1" cy="28.6" r=".66"/>
<circle cx="289" cy="28.6" r=".66"/>
<circle cx="285.7" cy="28.6" r=".66"/>
<circle cx="190.5" cy="94.2" r=".66"/>
<circle cx="190.5" cy="28.6" r=".66"/>
<circle cx="246.3" cy="28.6" r=".66"/>
<circle cx="259.4" cy="28.6" r=".66"/>
<circle cx="279.1" cy="28.6" r=".66"/>
<circle cx="282.4" cy="28.6" r=".66"/>
<circle cx="157.7" cy="146.7" r=".66"/>
<circle cx="190.5" cy="146.7" r=".66"/>
<circle cx="131.4" cy="28.6" r=".66"/>
<circle cx="161" cy="205.8" r=".66"/>
<circle cx="187.2" cy="205.8" r=".66"/>
<circle cx="177.4" cy="58.1" r=".66"/>
<circle cx="259.4" cy="58.1" r=".66"/>
<circle cx="151.1" cy="54.8" r=".66"/>
<circle cx="246.3" cy="54.8" r=".66"/>
<circle cx="131.4" cy="176.3" r=".66"/>
<circle cx="144.6" cy="166.4" r=".66"/>
<circle cx="157.7" cy="169.7" r=".66"/>
<circle cx="157.7" cy="173" r=".66"/>
<circle cx="75.6" cy="28.6" r=".66"/>
<circle cx="88.8" cy="28.6" r=".66"/>
<circle cx="98.6" cy="28.6" r=".66"/>
<circle cx="269.3" cy="81.1" r=".66"/>
<circle cx="266" cy="81.1" r=".66"/>
<circle cx="164.3" cy="81.1" r=".66"/>
<circle cx="151.1" cy="81.1" r=".66"/>
<circle cx="220" cy="81.1" r=".66"/>
<circle cx="177.4" cy="81.1" r=".66"/>
<circle cx="52.7" cy="104.1" r=".66"/>
</g>
<g font-size="5.3" fill="#800000">
<text x="62.6" y="13">1</text>
<text x="121.1" y="13">2</text>
<text x="179.6" y="13">3</text>
<text x="238.2" y="13">4</text>
<text x="296.7" y="13">5</text>
<text x="355.2" y="13">6</text>
<text x="30.6" y="42.9">A</text>
<text x="386.6" y="42.9">A</text>
<text x="30.6" y="97.7">B</text>
<text x="386.6" y="97.7">B</text>
<text x="30.5" y="152.5">C</text>
<text x="386.5" y="152.5">C</text>
<text x="30.5" y="207.3">D</text>
<text x="386.5" y="207.3">D</text>
<text x="30.6" y="262.1">E</text>
<text x="386.6" y="262.1">E</text>
</g>
<g font-size="3.1" fill="#808080">
<text x="48.9" y="77.3" transform="rotate(-90 48.9 77.3)">MTN4</text>
<text x="52.2" y="77.3" transform="rotate(-90 52.2 77.3)">MTN2</text>
<text x="56.4" y="80.6">GND</text>
<text x="56.4" y="83.9">ID</text>
<text x="56.4" y="87.2">D+</text>
<text x="255.7" y="87.9" transform="rotate(-90 255.7 87.9)">4</text>
<text x="259" y="87.9" transform="rotate(-90 259 87.9)">9</text>
<text x="265.5" y="87.9" transform="rotate(-90 265.5 87.9)">12</text>
<text x="268.8" y="87.9" transform="rotate(-90 268.8 87.9)">37</text>
<text x="272.1" y="87.9" transform="rotate(-90 272.1 87.9)">64</text>
<text x="278.7" y="87.9" transform="rotate(-90 278.7 87.9)">20</text>
<text x="281.9" y="87.9" transform="rotate(-90 281.9 87.9)">31</text>
<text x="285.2" y="87.9" transform="rotate(-90 285.2 87.9)">42</text>
<text x="288.5" y="87.9" transform="rotate(-90 288.5 87.9)">56</text>
<text x="56.4" y="90.5">D-</text>
<text x="56.4" y="93.8">VBUS</text>
<text x="230.3" y="93.8">50</text>
<text x="239.5" y="95.2">VREGIN</text>
<text x="293.9" y="95.2">ADBUS0/TXD/TCK/SK</text>
<text x="328.1" y="93.8">16</text>
<text x="257.1" y="101.5" transform="rotate(-90 257.1 101.5)">VPHY</text>
<text x="260.4" y="100.7" transform="rotate(-90 260.4 100.7)">VPLL</text>
<text x="293" y="101.8">ADBUS2/RTS#/TDO/DI</text>
<text x="294.2" y="98.5">ADBUS1/RXD/TDI/DO</text>
<text x="328.1" y="97">17</text>
<text x="328.1" y="100.3">18</text>
<text x="48.9" y="105.5" transform="rotate(-90 48.9 105.5)">MTN1</text>
<text x="52.2" y="105.5" transform="rotate(-90 52.2 105.5)">M</text>
<text x="52.2" y="103.2" transform="rotate(-90 52.2 103.2)">TN3</text>
<text x="230.3" y="103.6">49</text>
<text x="239.5" y="105">VREGOUT</text>
<text x="267" y="105.4" transform="rotate(-90 267 105.4)">VCORE0</text>
<text x="270.3" y="105.4" transform="rotate(-90 270.3 105.4)">VCORE1</text>
<text x="273.5" y="105.4" transform="rotate(-90 273.5 105.4)">VCORE2</text>
<text x="280.1" y="104.3" transform="rotate(-90 280.1 104.3)">VCCIO0</text>
<text x="283.4" y="104.3" transform="rotate(-90 283.4 104.3)">VCCIO1</text>
<text x="286.7" y="104.3" transform="rotate(-90 286.7 104.3)">VCCIO2</text>
<text x="289.9" y="104.3" transform="rotate(-90 289.9 104.3)">VCCIO3</text>
<text x="291.9" y="105">ADBUS3/CTS#/TMS/CS</text>
<text x="328.1" y="103.6">19</text>
<text x="328.1" y="106.9">21</text>
<text x="292" y="111.6">ADBUS5/DSR#/GPIOL1</text>
<text x="292.2" y="108.3">ADBUS4/DTR#/GPIOL0</text>
<text x="328.1" y="110.2">22</text>
<text x="328.1" y="113.4">23</text>
<text x="291.8" y="114.9">ADBUS6/DCD#/GPIOL2</text>
<text x="295.1" y="118.2">ADBUS7/RI#/GPIOL3</text>
<text x="328.1" y="116.7">24</text>
<text x="231.9" y="120">7</text>
<text x="231.9" y="123.3">8</text>
<text x="239.5" y="121.5">DM</text>
<text x="239.5" y="124.7">DP</text>
<text x="289.5" y="124.7">ACBUS0/TXDEN/GPIOH0</text>
<text x="328.1" y="123.3">26</text>
<text x="299.7" y="128">ACBUS1/GPIOH1</text>
<text x="299.7" y="131.3">ACBUS2/GPIOH2</text>
<text x="328.1" y="126.6">27</text>
<text x="328.1" y="129.9">28</text>
<text x="231.9" y="136.4">6</text>
<text x="239.5" y="137.9">REF</text>
<text x="288.1" y="134.6">ACBUS3/RXLED#/GPIOH3</text>
<text x="288.5" y="137.9">ACBUS4/TXLED#/GPIOH4</text>
<text x="328.1" y="133.1">29</text>
<text x="328.1" y="136.4">30</text>
<text x="299.7" y="141.1">ACBUS5/GPIOH5</text>
<text x="328.1" y="139.7">32</text>
<text x="328.1" y="143">33</text>
<text x="230.3" y="146.3">14</text>
<text x="239.5" y="147.7">RESET#</text>
<text x="299.7" y="144.4">ACBUS6/GPIOH6</text>
<text x="299.7" y="147.7">ACBUS7/GPIOH7</text>
<text x="328.1" y="146.3">34</text>
<text x="293.9" y="154.3">BDBUS0/TXD/TCK/SK</text>
<text x="328.1" y="152.8">38</text>
<text x="293" y="160.8">BDBUS2/RTS#/TDO/DI</text>
<text x="294.2" y="157.5">BDBUS1/RXD/TDI/DO</text>
<text x="328.1" y="156.1">39</text>
<text x="328.1" y="159.4">40</text>
<text x="93.3" y="165.9">6</text>
<text x="98.4" y="167.4">VCC</text>
<text x="108.2" y="167.4">CS</text>
<text x="115.5" y="165.9">5</text>
<text x="230.3" y="165.9">63</text>
<text x="239.5" y="167.4">EECS</text>
<text x="291.9" y="164.1">BDBUS3/CTS#/TMS/CS</text>
<text x="292.2" y="167.4">BDBUS4/DTR#/GPIOL0</text>
<text x="328.1" y="162.7">41</text>
<text x="328.1" y="165.9">43</text>
<text x="106.6" y="170.7">CLK</text>
<text x="109.2" y="174">DI</text>
<text x="115.5" y="169.2">4</text>
<text x="115.5" y="172.5">3</text>
<text x="230.3" y="169.2">62</text>
<text x="230.3" y="172.5">61</text>
<text x="239.5" y="170.7">EECLK</text>
<text x="239.5" y="174">EEDATA</text>
<text x="291.8" y="174">BDBUS6/DCD#/GPIOL2</text>
<text x="292" y="170.7">BDBUS5/DSR#/GPIOL1</text>
<text x="328.1" y="169.2">44</text>
<text x="328.1" y="172.5">45</text>
<text x="93.3" y="175.8">2</text>
<text x="98.4" y="177.2">GND</text>
<text x="107.8" y="177.2">DO</text>
<text x="115.5" y="175.8">1</text>
<text x="295.1" y="177.2">BDBUS7/RI#/GPIOL3</text>
<text x="328.1" y="175.8">46</text>
<text x="299.7" y="183.8">BCBUS0/GPIOH1</text>
<text x="328.1" y="182.4">48</text>
<text x="328.1" y="185.6">52</text>
<text x="231.9" y="188.9">2</text>
<text x="239.5" y="190.4">OSCI</text>
<text x="299.7" y="187.1">BCBUS1/GPIOH2</text>
<text x="310.9" y="190.4">BCBUS2</text>
<text x="328.1" y="188.9">53</text>
<text x="288.1" y="193.6">BCBUS3/RXLED#/GPIOH3</text>
<text x="288.5" y="196.9">BCBUS4/TXLED#/GPIOH4</text>
<text x="328.1" y="192.2">54</text>
<text x="328.1" y="195.5">55</text>
<text x="299.7" y="200.2">BCBUS5/GPIOH5</text>
<text x="299.7" y="203.5">BCBUS6/GPIOH6</text>
<text x="328.1" y="198.8">57</text>
<text x="328.1" y="202">58</text>
<text x="231.9" y="205.3">3</text>
<text x="239.5" y="206.8">OSC0</text>
<text x="299.7" y="206.8">BCBUS7/GPIOH7</text>
<text x="328.1" y="205.3">59</text>
<text x="230.3" y="215.2">13</text>
<text x="310.1" y="213.3">PWREN#</text>
<text x="328.1" y="211.9">60</text>
<text x="328.1" y="215.2">36</text>
<text x="239.5" y="216.6">TEST</text>
<text x="260.4" y="219.2" transform="rotate(-90 260.4 219.2)">AGND</text>
<text x="267" y="219.2" transform="rotate(-90 267 219.2)">GND0</text>
<text x="270.3" y="219.2" transform="rotate(-90 270.3 219.2)">GND1</text>
<text x="273.5" y="219.2" transform="rotate(-90 273.5 219.2)">GND2</text>
<text x="276.8" y="219.2" transform="rotate(-90 276.8 219.2)">GND3</text>
<text x="280.1" y="219.2" transform="rotate(-90 280.1 219.2)">GND4</text>
<text x="283.4" y="219.2" transform="rotate(-90 283.4 219.2)">GND5</text>
<text x="286.7" y="219.2" transform="rotate(-90 286.7 219.2)">GND6</text>
<text x="289.9" y="219.2" transform="rotate(-90 289.9 219.2)">GND7</text>
<text x="307.1" y="216.6">SUSPEND#</text>
<text x="265.5" y="226.8" transform="rotate(-90 265.5 226.8)">1</text>
<text x="268.8" y="226.8" transform="rotate(-90 268.8 226.8)">5</text>
<text x="259" y="228.3" transform="rotate(-90 259 228.3)">10</text>
<text x="272.1" y="228.1" transform="rotate(-90 272.1 228.1)">11</text>
<text x="275.4" y="228.3" transform="rotate(-90 275.4 228.3)">15</text>
<text x="278.7" y="228.3" transform="rotate(-90 278.7 228.3)">25</text>
<text x="281.9" y="228.3" transform="rotate(-90 281.9 228.3)">35</text>
<text x="285.2" y="228.3" transform="rotate(-90 285.2 228.3)">47</text>
<text x="288.5" y="228.3" transform="rotate(-90 288.5 228.3)">51</text>
</g>
</svg>
